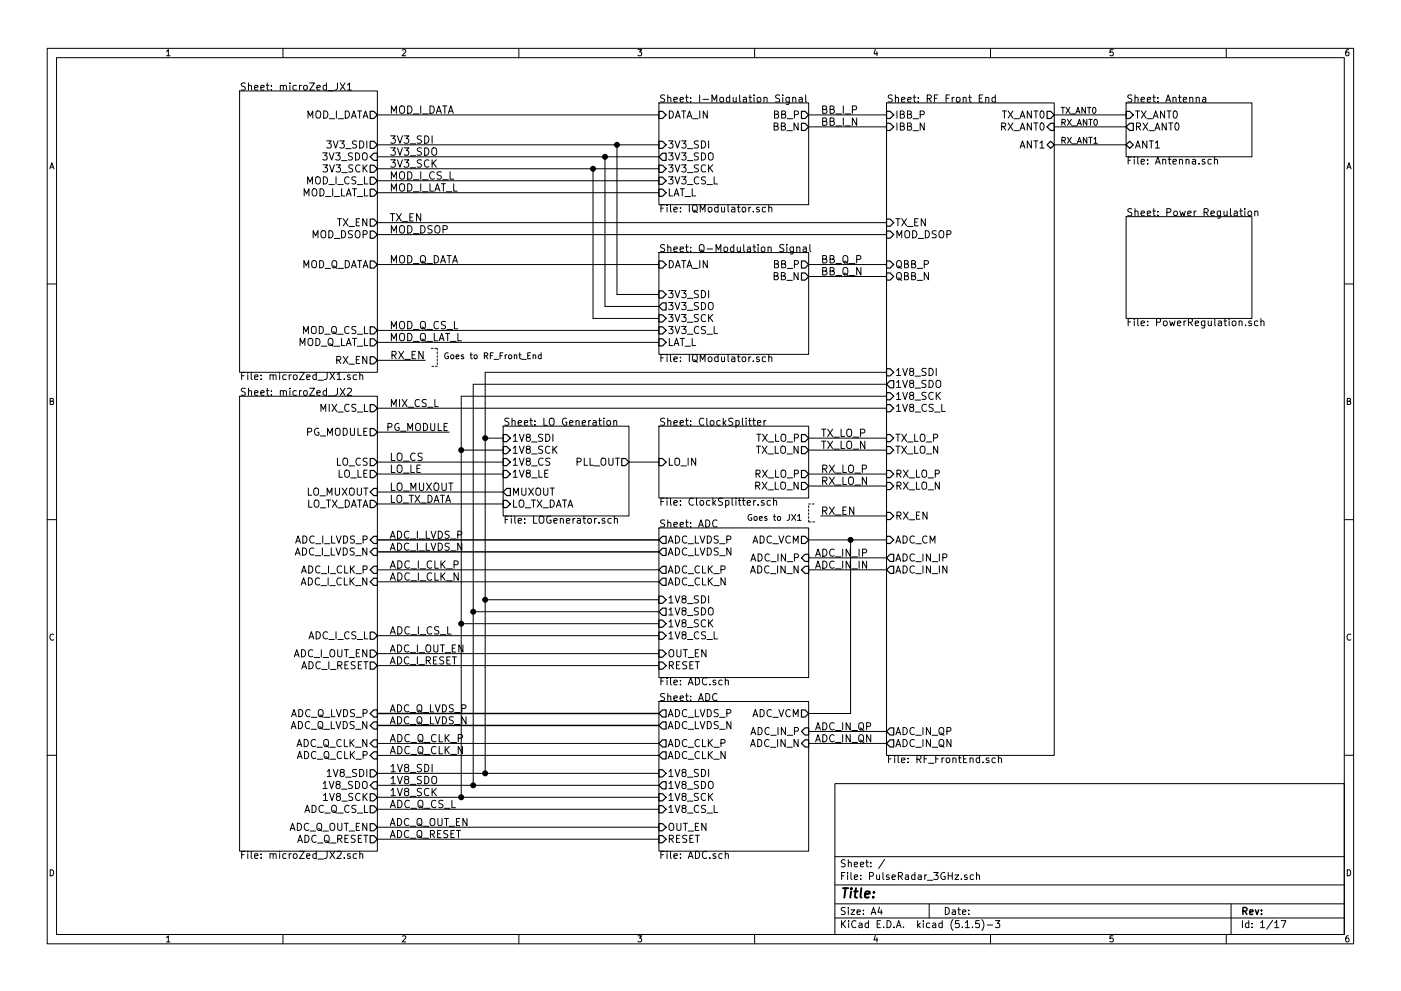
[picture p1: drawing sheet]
<svg xmlns="http://www.w3.org/2000/svg" width="297mm" height="210mm" viewBox="0 0 297 210" stroke-linecap="round" stroke-linejoin="round" font-family="sans-serif">
<g fill="none" stroke="#000" stroke-width=".21">
<path d="M10 10.3h277v189.9h-277zM12 12.2h273v186.1h-273zM50.8 19.3h29.2v59.7h-29.2zM60 10.3v1.9M71.6 17.6l-.1 1.3-.5 .2M72.1 17.6l1.1 1.5M73.2 17.6l-1.1 1.5M73.7 18l.4-.4v1.5M73.7 19.1h.8M110 10.3v1.9M160 10.3v1.9M210 10.3v1.9"/>
<path d="M260 10.3v1.9M80 24.4h59.7M80 30.7h59.7M80 35.8h59.7M80 33.3h59.7M80 38.3h59.7M125.7 35.8v31.8h14M128.3 33.3v31.7h11.4M130.8 30.7v31.8h8.9M139.7 21.8h31.7v21.6h-31.7zM165.3 20.2l-.6-.1-.2 .2v.4l.7 .3 .1 .4-.3 .3-.6-.1M166 20.1v.2"/>
<path d="M166 20.6v1.1M167.3 20.6v1.3l-.2 .3-.4-.1M167.3 20.7l-.4-.1-.3 .3 .2 .7h.5M168.1 20.8l.2-.2 .4 .1v1M168.1 20.6v1.1M169.4 20.7h.6l.1 1M170.1 21l-.5 .1a.3 .3 0 0 0-.2 .3 .3 .3 0 0 0 .2 .3l.5-.1M170.8 20.1v1.3l.2 .3M171.4 24.4h16.6M171.4 26.9h16.6M188 21.8h35.5v138.5h-35.5zM207.6 20.8h.5"/>
<path d="M208.4 20.1h-.8v1.6h.8M209 20.8l.2-.2 .4 .1 .1 1M209 20.6v1.1M211 20.7l-.4-.1-.3 .3 .1 .7h.6M211 20.1v1.6M223.5 24.4h15.3M223.5 26.9h15.3M223.5 30.7h15.3M238.8 21.8h26.6v11.5h-26.6zM253.6 20.8l.2-.2 .4 .1 .1 1M255 20.7h.6l.1 1M255.7 21l-.6 .1-.2 .2 .2 .4 .6-.1"/>
<path d="M256.8 33.9l-.4-.1-.3 .3 .1 .6h.6M257.5 33.9l.2-.1 .4 .1v.9M257.5 33.3v1.5M80 56.1h59.7M80 40.9h59.7M80 47.2h108M80 49.8h108M139.7 53.6h31.7v21.6h-31.7zM161 44h-.4l-.2 .2 .1 .2 .5 .1v.4h-.6M162.3 44h-.4l-.3 .2 .1 .7h.6M163 44.1l.2-.1h.4l.1 1M163 43.5v1.5"/>
<path d="M166.8 51.9v.1M166.8 52.4v1M168.2 52.4v1.2l-.3 .3-.3-.1M168.2 52.5l-.4-.1-.3 .3 .1 .6h.6M168.9 52.5l.3-.1 .3 .1 .1 .9M168.9 52.4v1M170.3 52.5h.6l.1 .9M171 52.8h-.5l-.2 .2 .2 .4 .5-.1M171.4 58.7h16.6M171.4 56.1h16.6M171.7 51.9v1.3l.2 .2M238.8 46h26.6v21.6h-26.6z"/>
<path d="M262.8 44.8h.6M263.1 44.3v1.3l.3 .2M263.9 44.3v.1M263.9 44.8v1M264.7 44.9l.2-.1 .4 .1 .1 .6-.1 .2-.4 .1-.2-.2zM266 44.9l.3-.1 .3 .1 .1 .9M266 44.8v1M10 60.2h2M74.2 79.6l-.3-.1-.2 .2v.3l.5 .1v.4h-.5M75.6 79.6l-.4-.1-.3 .3 .1 .7h.6M76.3 79.6l.2-.1 .3 .1 .1 .9M76.3 79v1.5"/>
<path d="M80 76.4h10.2M80 70.1h59.7M80 72.6h59.7M113 75.4l.5-.1 .1 .8M113 75.3v.8M114.7 75.3h-.3l-.3 .2 .1 .6h.5M114.7 74.8v1.3M161 75.8l-.4-.1-.2 .2 .1 .2 .5 .2v.4h-.6M162.3 75.8l-.4-.1-.3 .3 .1 .7h.6M163 75.8l.2-.1 .4 .1 .1 .9M163 75.2v1.5M188 79h-85.1v85.1"/>
<path d="M264.1 69v.1M265.3 68.2l-.4-.1-.2 .2 .1 .2 .5 .2v.3h-.6M266.7 68.2l-.4-.1-.3 .3 .1 .6h.6M267.3 68.2l.3-.1 .3 .1 .1 .9M267.3 67.6v1.5M285 60.2h2M50.8 84.1h29.2v96.5h-29.2zM72.1 82.4l1.1 1.5M73.2 82.4l-1.1 1.5M73.7 82.5l.5-.1 .3 .4-.9 1.1h.9M80 86.6h108M80 98h26.7"/>
<path d="M80 91.7h15.2M97.8 95.5h8.9M102.9 93h3.8M106.7 90.4h26.6v19.1h-26.6zM128 88.7v.1M128 89.2v1M128.7 89.4l.3-.2 .4 .2 .1 .5-.2 .3h-.3l-.3-.1zM130.1 89.4l.2-.2 .4 .1 .1 .9M130.1 89.2v1M133.3 98h6.4M139.7 90.4h31.7v15.3h-31.7zM158.7 89.2h.6"/>
<path d="M158.9 88.7v1.3l.4 .2M159.6 89.2h.5M159.8 88.7v1.3l.3 .2M160.6 89.7l.7-.1-.1-.3-.4-.1-.2 .2 .1 .8h.5M162 89.2v1M162.4 89.2l-.4 .3M171.4 95.5h16.6M171.4 93h16.6M188 84.1h-90.2v85.1M188 81.5h-87.7v85.1M10 110.3h2M80 104.4h26.7"/>
<path d="M80 100.6h26.7M80 106.9h26.7M128.2 110.1l-.3-.1-.3 .2 .1 .2 .5 .2v.3h-.6M129.6 110.1l-.4-.1-.3 .3 .1 .6h.6M130.3 110.1l.2-.1 .3 .1 .1 .9M130.3 109.5v1.5M139.7 112h31.7v31.8h-31.7zM152 110.4a.7 .7 0 0 0-.9 .7 .7 .7 0 0 0 .9 .7v-.1M159.3 109.2a.57 .57 0 0 0-.7 .6 .57 .57 0 0 0 .8 .5v-.4h-.2M160.7 107.1v.1M162 106.3l-.4-.1-.2 .2 .1 .2 .5 .2v.3h-.6M163.3 106.3l-.4-.1-.3 .3 .2 .6h.5"/>
<path d="M164 106.3l.2-.1 .4 .1 .1 .9M164 105.7v1.5M171.4 100.6h16.6M171.4 114.5h16.6M171.4 118.4h16.6M171.4 103.1h16.6M174 109.5h14M180.3 114.5v36.9h-8.9M285 110.3h2M80 138.7h59.7M80 123.4h59.7M80 120.9h59.7"/>
<path d="M80 134.9h59.7M97.8 132.3h41.9M100.3 129.8h39.4M102.9 127.2h36.8M171.4 120.9h16.6M80 157.7h59.7M80 141.2h59.7M139.7 148.8h31.7v31.8h-31.7zM152 147.3a.7 .7 0 0 0-.9 .6 .7 .7 0 0 0 .9 .7v-.1M153.8 144.4l.2-.1 .4 .1v.9M153.8 143.8v1.5M171.4 157.7h16.6"/>
<path d="M171.4 155.2h16.6M10 160.2h2M80 178h59.7M80 160.3h59.7M80 175.5h59.7M80 171.7h59.7M80 164.1h59.7M80 166.6h59.7M80 169.2h59.7M177 166.3h108v32h-108zM211 160.9l-.4-.1-.3 .3 .1 .6h.6M211.7 160.9l.2-.1 .4 .1v.9"/>
<path d="M211.7 160.3v1.5M285 160.2h2M60 198.3v1.9M74.2 181.2l-.3-.1-.2 .2v.3l.5 .1v.4h-.5M75.6 181.2l-.4-.1-.3 .3 .1 .7h.6M76.3 181.2l.2-.1 .3 .1 .1 .9M76.3 180.6v1.5M110 198.3v1.9M153.8 181.2l.2-.1 .4 .1v.9M153.8 180.6v1.5M160 198.3v1.9M177 194.8h108"/>
<path d="M177 191.8h108M177 187.8h108M177 181.8h108M186.5 192.5l-.4 1h1M186.8 193v1M187.6 182.3l-1.3 2M197 191.8v3M204.7 196.8h.8M205.1 185.7l-.4-.1-.2 .2v.2l.6 .2v.3h-.6M206.2 196.7v.1M206.4 185.7l-.4-.1-.3 .3 .1 .6h.6M207 185.7l.3-.1 .3 .1 .1 .9"/>
<path d="M207 185.1v1.5M207.6 195.3h-.7l-.1 .7h.7l.1 .7-.2 .1-.6-.1M208.2 195.1a1.71 1.71 0 0 1 0 2.3M209.3 196.3h1.2M210 198.3v1.9M211 195.3h1l-.5 .6 .4 .1v.7l-.2 .1-.7-.1M260 198.3v1.9M261 191.8v6.5M270.3 195.8l.4-.5v1.5M270.3 196.8h.8M271.6 195.3h1l-.6 1.5"/>
</g>
<g fill="none" stroke="#000" stroke-width=".25">
<path d="M78.5 37.6h.7l.8 .7-.8 .8h-.7zM78.5 23.6h.7l.8 .8-.8 .7h-.7zM78.5 30h.7l.8 .7-.8 .8h-.7zM78.5 35h.7l.8 .8-.8 .8h-.7zM79.2 32.5h.8v1.5h-.8l-.7-.7zM139.7 23.6h.8l.7 .8-.7 .7h-.8zM139.7 30h.8l.7 .7-.7 .8h-.8zM139.7 35h.8l.7 .8-.7 .8h-.8zM139.7 37.6h.8l.7 .7-.7 .8h-.8zM140.5 32.5h.7v1.5h-.7l-.8-.7zM169.9 23.6h.8l.7 .8-.7 .7h-.8zM169.9 26.2h.8l.7 .7-.7 .8h-.8z"/>
<path d="M188 23.6h.7l.8 .8-.8 .7h-.7zM188 26.2h.7l.8 .7-.8 .8h-.7zM222 30.7l.8-.7 .7 .7-.7 .8zM222 23.6h.8l.7 .8-.7 .7h-.8zM222.8 26.2h.7v1.5h-.7l-.8-.8zM238.8 30.7l.7-.7 .8 .7-.8 .8zM238.8 23.6h.7l.8 .8-.8 .7h-.7zM239.5 26.2h.8v1.5h-.8l-.7-.8zM78.5 40.1h.7l.8 .8-.8 .8h-.7zM78.5 55.4h.7l.8 .7-.8 .8h-.7zM78.5 46.5h.7l.8 .7-.8 .8h-.7zM78.5 49h.7l.8 .8-.8 .7h-.7z"/>
<path d="M139.7 40.1h.8l.7 .8-.7 .8h-.8zM139.7 55.4h.8l.7 .7-.7 .8h-.8zM169.9 55.4h.8l.7 .7-.7 .8h-.8zM169.9 57.9h.8l.7 .8-.7 .7h-.8zM188 57.9h.7l.8 .8-.8 .7h-.7zM188 55.4h.7l.8 .7-.8 .8h-.7zM188 46.5h.7l.8 .7-.8 .8h-.7zM188 49h.7l.8 .8-.8 .7h-.7zM78.5 69.3h.7l.8 .8-.8 .8h-.7zM78.5 71.9h.7l.8 .7-.8 .8h-.7zM78.5 75.7h.7l.8 .7-.8 .8h-.7zM139.7 61.7h.8l.7 .8-.7 .7h-.8z"/>
<path d="M139.7 66.8h.8l.7 .8-.7 .7h-.8zM139.7 69.3h.8l.7 .8-.7 .8h-.8zM139.7 71.9h.8l.7 .7-.7 .8h-.8zM140.5 64.3h.7v1.5h-.7l-.8-.8zM188 78.2h.7l.8 .8-.8 .8h-.7zM78.5 99.8h.7l.8 .8-.8 .7h-.7zM78.5 85.8h.7l.8 .8-.8 .8h-.7zM78.5 97.3h.7l.8 .7-.8 .8h-.7zM78.5 90.9h.7l.8 .8-.8 .8h-.7zM106.7 92.2h.7l.8 .8-.8 .7h-.7zM106.7 94.7h.7l.8 .8-.8 .8h-.7zM106.7 97.3h.7l.8 .7-.8 .8h-.7z"/>
<path d="M106.7 99.8h.7l.8 .8-.8 .7h-.7zM131.8 97.3h.8l.7 .7-.7 .8h-.8zM139.7 97.3h.8l.7 .7-.7 .8h-.8zM169.9 99.8h.8l.7 .8-.7 .7h-.8zM169.9 92.2h.8l.7 .8-.7 .7h-.8zM169.9 94.7h.8l.7 .8-.7 .8h-.8zM188 99.8h.7l.8 .8-.8 .7h-.7zM188 92.2h.7l.8 .8-.8 .7h-.7zM188 94.7h.7l.8 .8-.8 .8h-.7zM188 83.3h.7l.8 .8-.8 .7h-.7zM188 85.8h.7l.8 .8-.8 .8h-.7zM188.7 80.8h.8v1.5h-.8l-.7-.8z"/>
<path d="M78.5 106.2h.7l.8 .7-.8 .8h-.7zM79.2 103.6h.8v1.6h-.8l-.7-.8zM79.2 113.8h.8v1.5h-.8l-.7-.8zM79.2 116.3h.8v1.6h-.8l-.7-.8zM106.7 106.2h.7l.8 .7-.8 .8h-.7zM107.4 103.6h.8v1.6h-.8l-.7-.8zM139.7 114.5l.8-.7h.7v1.5h-.7zM140.5 116.3h.7v1.6h-.7l-.8-.8zM169.9 113.8h.8l.7 .7-.7 .8h-.8zM169.9 102.4h.8l.7 .7-.7 .8h-.8zM170.7 117.6h.7v1.5h-.7l-.8-.7zM188 113.8h.7l.8 .7-.8 .8h-.7z"/>
<path d="M188 102.4h.7l.8 .7-.8 .8h-.7zM188 108.7h.7l.8 .8-.8 .7h-.7zM188.7 117.6h.8v1.5h-.8l-.7-.7zM78.5 134.1h.7l.8 .8-.8 .7h-.7zM78.5 137.9h.7l.8 .8-.8 .7h-.7zM79.2 120.1h.8v1.6h-.8l-.7-.8zM79.2 122.7h.8v1.5h-.8l-.7-.8zM139.7 126.5h.8l.7 .7-.7 .8h-.8zM139.7 131.6h.8l.7 .7-.7 .8h-.8zM139.7 134.1h.8l.7 .8-.7 .7h-.8zM139.7 129.8l.8-.8h.7v1.6h-.7zM139.7 137.9h.8l.7 .8-.7 .7h-.8z"/>
<path d="M140.5 120.1h.7v1.6h-.7l-.8-.8zM140.5 122.7h.7v1.5h-.7l-.8-.8zM170.7 120.1h.7v1.6h-.7l-.8-.8zM188.7 120.1h.8v1.6h-.8l-.7-.8zM78.5 140.5h.7l.8 .7-.8 .8h-.7zM79.2 157h.8v1.5h-.8l-.7-.8zM79.2 159.5h.8v1.5h-.8l-.7-.7zM79.2 150.6h.8v1.5h-.8l-.7-.7zM79.2 153.2h.8v1.5h-.8l-.7-.8zM139.7 140.5h.8l.7 .7-.7 .8h-.8zM140.5 157h.7v1.5h-.7l-.8-.8zM140.5 159.5h.7v1.5h-.7l-.8-.7z"/>
<path d="M140.5 150.6h.7v1.5h-.7l-.8-.7zM140.5 153.2h.7v1.5h-.7l-.8-.8zM169.9 150.6h.8l.7 .8-.7 .7h-.8zM170.7 154.4h.7v1.6h-.7l-.8-.8zM170.7 157h.7v1.5h-.7l-.8-.8zM188.7 154.4h.8v1.6h-.8l-.7-.8zM188.7 157h.8v1.5h-.8l-.7-.8zM78.5 170.9h.7l.8 .8-.8 .8h-.7zM78.5 174.7h.7l.8 .8-.8 .8h-.7zM78.5 177.3h.7l.8 .7-.8 .8h-.7zM78.5 163.3h.7l.8 .8-.8 .7h-.7zM78.5 168.4h.7l.8 .8-.8 .7h-.7z"/>
<path d="M79.2 165.9h.8v1.5h-.8l-.7-.8zM139.7 163.3h.8l.7 .8-.7 .7h-.8zM139.7 168.4h.8l.7 .8-.7 .7h-.8zM139.7 170.9h.8l.7 .8-.7 .8h-.8zM139.7 177.3h.8l.7 .7-.7 .8h-.8zM139.7 174.7h.8l.7 .8-.7 .8h-.8zM140.5 165.9h.7v1.5h-.7l-.8-.8z"/>
</g>
<path d="M91.4 73.9h1.3M92.7 77.7h-1.3M92.7 73.9v3.8M171.4 106.9h1.3M171.4 110.7v-3.8M172.7 110.7h-1.3" fill="none" stroke="#000" stroke-width=".21" stroke-dasharray=".4 .4"/>
<path d="M80 114.5h59.7M80 117.1h59.7M80 151.4h59.7M80 153.9h59.7" fill="none" stroke="#000" stroke-width=".3"/>
<g fill="#000" stroke="#000" stroke-width=".25">
<circle cx="125.7" cy="35.8" r=".51"/>
<circle cx="128.3" cy="33.3" r=".51"/>
<circle cx="130.8" cy="30.7" r=".51"/>
<circle cx="97.8" cy="95.5" r=".51"/>
<circle cx="102.9" cy="93" r=".51"/>
<circle cx="180.3" cy="114.5" r=".51"/>
<circle cx="97.8" cy="132.3" r=".51"/>
<circle cx="100.3" cy="129.8" r=".51"/>
<circle cx="102.9" cy="127.2" r=".51"/>
<circle cx="97.8" cy="169.2" r=".51"/>
<circle cx="100.3" cy="166.6" r=".51"/>
<circle cx="102.9" cy="164.1" r=".51"/>
</g>
<text font-size="2.8" x="178" y="190.5">Title:</text>
<g font-size="2.2">
<text x="82.5" y="24.1">MOD_I_DATA</text>
<text x="174" y="24.1">BB_I_P</text>
<text x="174" y="26.7">BB_I_N</text>
<text x="82.5" y="30.5">3V3_SDI</text>
<text x="82.5" y="33">3V3_SDO</text>
<text x="82.5" y="35.6">3V3_SCK</text>
<text x="82.5" y="38.1">MOD_I_CS_L</text>
<text x="82.5" y="40.6">MOD_I_LAT_L</text>
<text x="82.5" y="47">TX_EN</text>
<text x="82.5" y="49.5">MOD_DSOP</text>
<text x="82.5" y="55.9">MOD_Q_DATA</text>
<text x="174" y="55.9">BB_Q_P</text>
<text x="174" y="58.4">BB_Q_N</text>
<text x="82.5" y="69.8">MOD_Q_CS_L</text>
<text x="82.5" y="72.4">MOD_Q_LAT_L</text>
<text x="82.9" y="76.2">RX_EN</text>
<text x="174" y="92.7">TX_LO_P</text>
<text x="174" y="95.2">TX_LO_N</text>
<text x="82.5" y="97.8">LO_CS</text>
<text x="82.5" y="100.3">LO_LE</text>
<text x="174" y="100.3">RX_LO_P</text>
<text x="82.5" y="104.1">LO_MUXOUT</text>
<text x="174" y="102.9">RX_LO_N</text>
<text x="174" y="109.2">RX_EN</text>
<text x="82.5" y="123.2">ADC_I_CLK_N</text>
<text x="82.5" y="120.6">ADC_I_CLK_P</text>
<text x="82.5" y="134.6">ADC_I_CS_L</text>
<text x="82.5" y="157.5">ADC_Q_CLK_P</text>
<text x="82.5" y="160">ADC_Q_CLK_N</text>
<text x="82.5" y="163.8">1V8_SDI</text>
<text x="82.5" y="166.4">1V8_SDO</text>
<text x="82.5" y="168.9">1V8_SCK</text>
<text x="82.5" y="171.4">ADC_Q_CS_L</text>
</g>
<g font-size="2.1">
<text x="50.8" y="19.2">Sheet: microZed_JX1</text>
<text x="139.7" y="21.7">Sheet: I-Modulation Signal</text>
<text x="188" y="21.7">Sheet: RF Front End</text>
<text x="238.8" y="21.7">Sheet: Antenna</text>
<text x="64.4" y="25.1">MOD_I_DATA</text>
<text x="141.5" y="25.1">DATA_IN</text>
<text x="163.9" y="27.7">BB_N</text>
<text x="164" y="25.1">BB_P</text>
<text x="189.7" y="25.1">IBB_P</text>
<text x="189.7" y="27.7">IBB_N</text>
<text x="212.1" y="27.7">RX_ANT0</text>
<text x="212.3" y="25.1">TX_ANT0</text>
<text x="240.5" y="25.1">TX_ANT0</text>
<text x="240.5" y="27.7">RX_ANT0</text>
<text x="68.7" y="34">3V3_SDO</text>
<text x="69.7" y="31.5">3V3_SDI</text>
<text x="141.5" y="31.5">3V3_SDI</text>
<text x="141.5" y="34">3V3_SDO</text>
<text x="216.2" y="31.5">ANT1</text>
<text x="238.8" y="34.9">File: Antenna.sch</text>
<text x="240.5" y="31.5">ANT1</text>
<text x="63.7" y="41.7">MOD_I_LAT_L</text>
<text x="64.9" y="39.1">MOD_I_CS_L</text>
<text x="68.8" y="36.6">3V3_SCK</text>
<text x="141.5" y="41.7">LAT_L</text>
<text x="141.5" y="36.6">3V3_SCK</text>
<text x="141.5" y="39.1">3V3_CS_L</text>
<text x="139.7" y="45.1">File: IQModulator.sch</text>
<text x="238.8" y="45.9">Sheet: Power Regulation</text>
<text x="66.1" y="50.5">MOD_DSOP</text>
<text x="71.4" y="48">TX_EN</text>
<text x="139.7" y="53.5">Sheet: Q-Modulation Signal</text>
<text x="189.7" y="48">TX_EN</text>
<text x="189.7" y="50.5">MOD_DSOP</text>
<text x="63.4" y="56.9">MOD_Q_DATA</text>
<text x="141.5" y="56.9">DATA_IN</text>
<text x="163.9" y="59.4">BB_N</text>
<text x="164" y="56.9">BB_P</text>
<text x="189.7" y="59.4">QBB_N</text>
<text x="189.7" y="56.9">QBB_P</text>
<text x="141.5" y="63.2">3V3_SDI</text>
<text x="141.5" y="65.8">3V3_SDO</text>
<text x="63.9" y="70.9">MOD_Q_CS_L</text>
<text x="141.5" y="68.3">3V3_SCK</text>
<text x="141.5" y="70.9">3V3_CS_L</text>
<text x="238.8" y="69.2">File: PowerRegulation.sch</text>
<text x="62.7" y="73.4">MOD_Q_LAT_L</text>
<text x="71.1" y="77.2">RX_EN</text>
<text x="139.7" y="76.8">File: IQModulator.sch</text>
<text x="141.5" y="73.4">LAT_L</text>
<text x="50.8" y="84">Sheet: microZed_JX2</text>
<text x="50.8" y="80.6">File: microZed_JX1.sch</text>
<text x="189.7" y="82.3">1V8_SDO</text>
<text x="189.7" y="79.8">1V8_SDI</text>
<text x="67.8" y="87.4">MIX_CS_L</text>
<text x="82.5" y="86.4">MIX_CS_L</text>
<text x="189.7" y="84.8">1V8_SCK</text>
<text x="189.7" y="87.4">1V8_CS_L</text>
<text x="64.8" y="92.5">PG_MODULE</text>
<text x="81.8" y="91.4">PG_MODULE</text>
<text x="106.7" y="90.3">Sheet: LO Generation</text>
<text x="108.5" y="93.7">1V8_SDI</text>
<text x="139.7" y="90.3">Sheet: ClockSplitter</text>
<text x="160.2" y="93.7">TX_LO_P</text>
<text x="189.7" y="93.7">TX_LO_P</text>
<text x="71.1" y="98.8">LO_CS</text>
<text x="71.4" y="101.3">LO_LE</text>
<text x="108.5" y="96.3">1V8_SCK</text>
<text x="108.5" y="98.8">1V8_CS</text>
<text x="108.5" y="101.3">1V8_LE</text>
<text x="121.9" y="98.8">PLL_OUT</text>
<text x="141.5" y="98.8">LO_IN</text>
<text x="160" y="101.3">RX_LO_P</text>
<text x="160.1" y="96.3">TX_LO_N</text>
<text x="189.7" y="101.3">RX_LO_P</text>
<text x="189.7" y="96.3">TX_LO_N</text>
<text x="64.3" y="107.7">LO_TX_DATA</text>
<text x="64.9" y="105.2">LO_MUXOUT</text>
<text x="82.5" y="106.7">LO_TX_DATA</text>
<text x="108.5" y="105.2">MUXOUT</text>
<text x="108.5" y="107.7">LO_TX_DATA</text>
<text x="139.7" y="107.3">File: ClockSplitter.sch</text>
<text x="159.9" y="103.9">RX_LO_N</text>
<text x="189.7" y="103.9">RX_LO_N</text>
<text x="106.7" y="111.1">File: LOGenerator.sch</text>
<text x="139.7" y="111.9">Sheet: ADC</text>
<text x="189.7" y="110.2">RX_EN</text>
<text x="62.3" y="117.9">ADC_I_LVDS_N</text>
<text x="62.4" y="115.3">ADC_I_LVDS_P</text>
<text x="82.5" y="116.8">ADC_I_LVDS_N</text>
<text x="82.5" y="114.3">ADC_I_LVDS_P</text>
<text x="141.5" y="115.3">ADC_LVDS_P</text>
<text x="141.5" y="117.9">ADC_LVDS_N</text>
<text x="159.2" y="119.1">ADC_IN_P</text>
<text x="159.2" y="115.3">ADC_VCM</text>
<text x="172.7" y="118.1">ADC_IN_IP</text>
<text x="189.7" y="119.1">ADC_IN_IP</text>
<text x="189.7" y="115.3">ADC_CM</text>
<text x="63.6" y="124.2">ADC_I_CLK_N</text>
<text x="63.7" y="121.7">ADC_I_CLK_P</text>
<text x="141.5" y="121.7">ADC_CLK_P</text>
<text x="141.5" y="124.2">ADC_CLK_N</text>
<text x="159.1" y="121.7">ADC_IN_N</text>
<text x="172.7" y="120.6">ADC_IN_IN</text>
<text x="189.7" y="121.7">ADC_IN_IN</text>
<text x="141.5" y="128">1V8_SDI</text>
<text x="141.5" y="130.6">1V8_SDO</text>
<text x="65.3" y="135.6">ADC_I_CS_L</text>
<text x="141.5" y="133.1">1V8_SCK</text>
<text x="141.5" y="135.6">1V8_CS_L</text>
<text x="62.1" y="139.4">ADC_I_OUT_EN</text>
<text x="63.6" y="142">ADC_I_RESET</text>
<text x="82.5" y="141">ADC_I_RESET</text>
<text x="82.5" y="138.4">ADC_I_OUT_EN</text>
<text x="141.5" y="142">RESET</text>
<text x="141.5" y="139.4">OUT_EN</text>
<text x="139.7" y="145.4">File: ADC.sch</text>
<text x="139.7" y="148.7">Sheet: ADC</text>
<text x="61.2" y="154.7">ADC_Q_LVDS_N</text>
<text x="61.4" y="152.1">ADC_Q_LVDS_P</text>
<text x="82.5" y="153.7">ADC_Q_LVDS_N</text>
<text x="82.5" y="151.1">ADC_Q_LVDS_P</text>
<text x="141.5" y="152.1">ADC_LVDS_P</text>
<text x="141.5" y="154.7">ADC_LVDS_N</text>
<text x="159.2" y="156">ADC_IN_P</text>
<text x="159.2" y="152.1">ADC_VCM</text>
<text x="172.7" y="154.9">ADC_IN_QP</text>
<text x="189.7" y="156">ADC_IN_QP</text>
<text x="62.6" y="158.5">ADC_Q_CLK_N</text>
<text x="62.7" y="161">ADC_Q_CLK_P</text>
<text x="141.5" y="158.5">ADC_CLK_P</text>
<text x="141.5" y="161">ADC_CLK_N</text>
<text x="159.1" y="158.5">ADC_IN_N</text>
<text x="172.7" y="157.5">ADC_IN_QN</text>
<text x="188" y="161.9">File: RF_FrontEnd.sch</text>
<text x="189.7" y="158.5">ADC_IN_QN</text>
<text x="68.7" y="167.4">1V8_SDO</text>
<text x="69.7" y="164.8">1V8_SDI</text>
<text x="141.5" y="164.8">1V8_SDI</text>
<text x="141.5" y="167.4">1V8_SDO</text>
<text x="64.2" y="172.5">ADC_Q_CS_L</text>
<text x="68.8" y="169.9">1V8_SCK</text>
<text x="141.5" y="169.9">1V8_SCK</text>
<text x="141.5" y="172.5">1V8_CS_L</text>
<text x="61" y="176.3">ADC_Q_OUT_EN</text>
<text x="62.5" y="178.8">ADC_Q_RESET</text>
<text x="82.5" y="177.8">ADC_Q_RESET</text>
<text x="82.5" y="175.3">ADC_Q_OUT_EN</text>
<text x="141.5" y="178.8">RESET</text>
<text x="141.5" y="176.3">OUT_EN</text>
<text x="50.8" y="182.2">File: microZed_JX2.sch</text>
<text x="139.7" y="182.2">File: ADC.sch</text>
<text x="178" y="184">Sheet: /</text>
<text x="178" y="186.7">File: PulseRadar_3GHz.sch</text>
<text x="178" y="196.9">KiCad E.D.A. kicad (5.1.5)-3</text>
<text x="178" y="194.1">Size: A4</text>
<text x="200" y="194.1">Date:</text>
<text x="263" y="194.1">Rev:</text>
<text x="263" y="196.9">Id: 1/17</text>
</g>
<g font-size="1.8">
<text x="35" y="11.9">1</text>
<text x="85" y="11.9">2</text>
<text x="135" y="11.9">3</text>
<text x="185" y="11.9">4</text>
<text x="235" y="11.9">5</text>
<text x="285" y="11.9">6</text>
<text x="224.8" y="26.7">RX_ANT0</text>
<text x="224.8" y="24.1">TX_ANT0</text>
<text x="10.4" y="35.9">A</text>
<text x="224.8" y="30.5">RX_ANT1</text>
<text x="285.4" y="35.9">A</text>
<text x="94" y="76.2">Goes to RF_Front_End</text>
<text x="10.4" y="85.9">B</text>
<text x="285.4" y="85.9">B</text>
<text x="159.9" y="110.5">Goes to JX1</text>
<text x="10.4" y="135.9">C</text>
<text x="285.4" y="135.9">C</text>
<text x="10.4" y="185.9">D</text>
<text x="285.4" y="185.9">D</text>
<text x="35" y="199.9">1</text>
<text x="85" y="199.9">2</text>
<text x="135" y="199.9">3</text>
<text x="185" y="199.9">4</text>
<text x="235" y="199.9">5</text>
<text x="285" y="199.9">6</text>
</g>
</svg>
